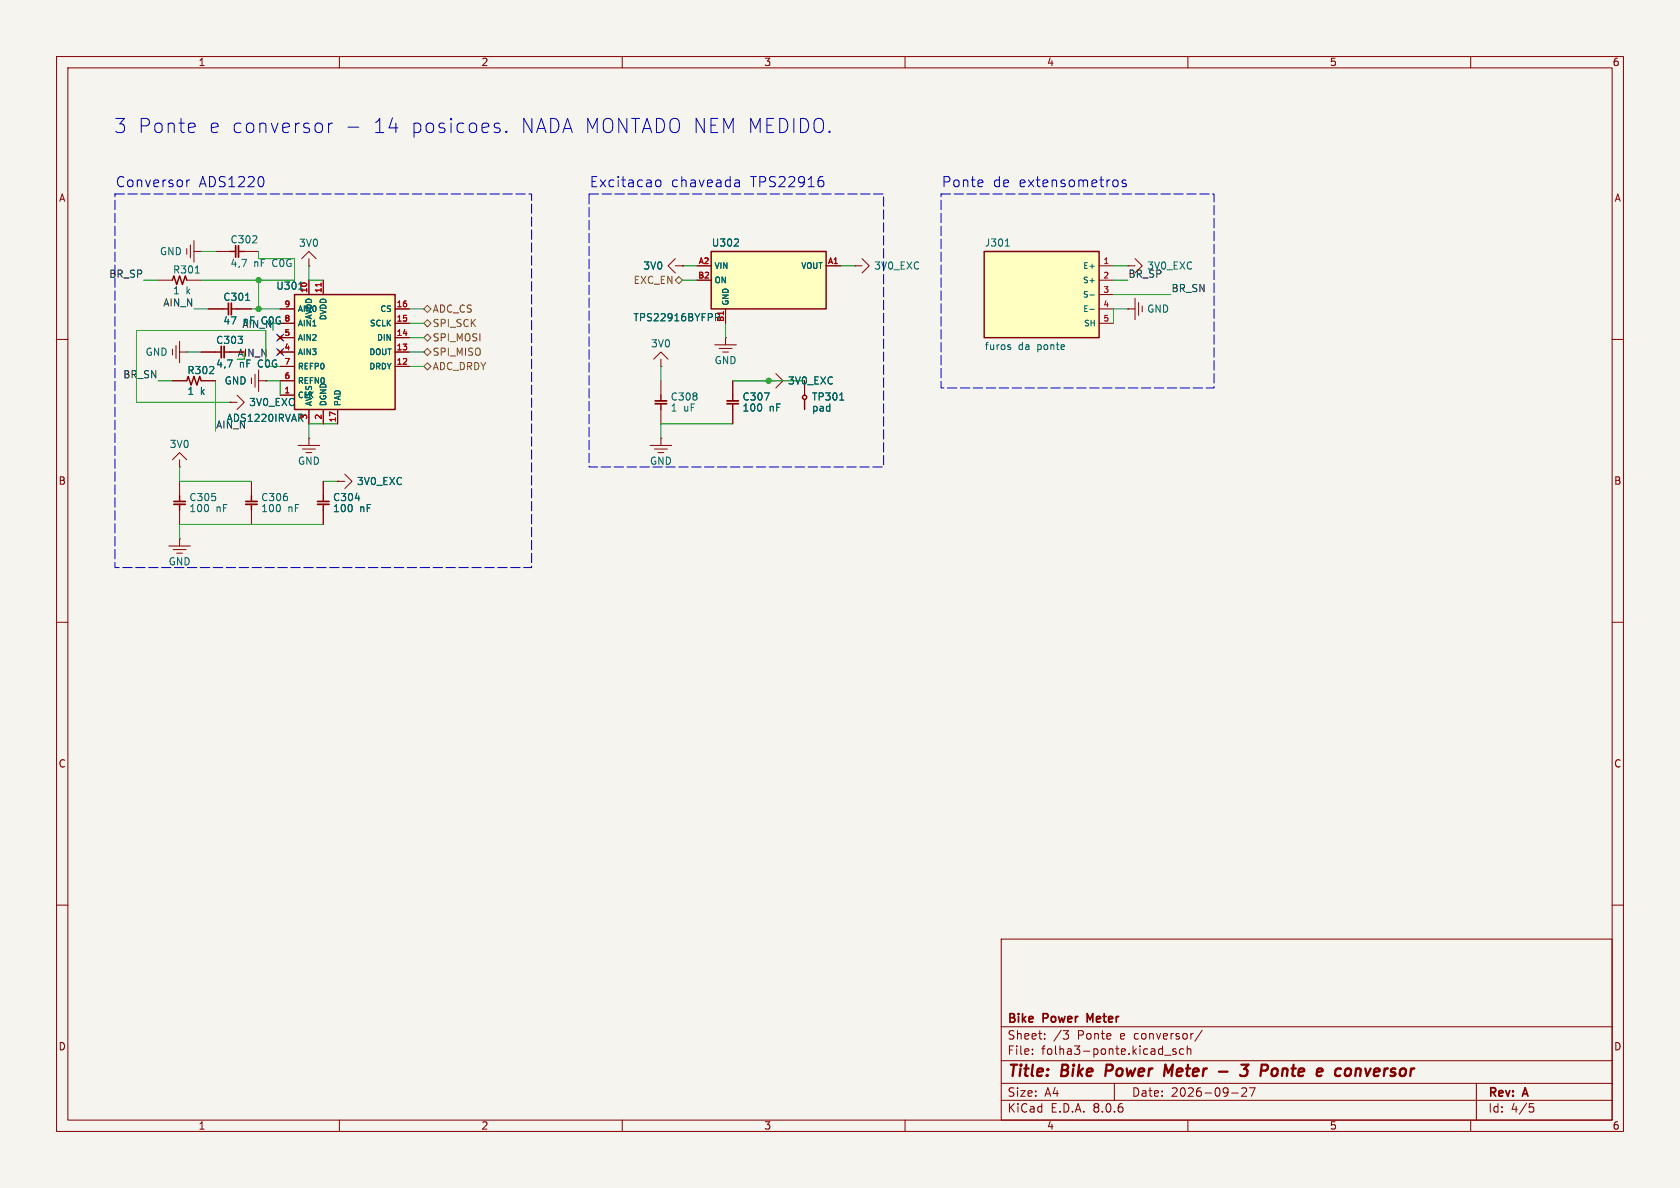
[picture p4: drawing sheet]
<svg xmlns="http://www.w3.org/2000/svg" width="297mm" height="210mm" viewBox="0 0 297 210" stroke-linecap="round" stroke-linejoin="round" font-family="sans-serif">
<path d="M0 0h297v210h-297z" fill="#f5f4ef" stroke="#f5f4ef" stroke-width=".18"/>
<g fill="none" stroke="#840000" stroke-width=".18">
<path d="M10 10h277v190h-277zM12 12h273v186h-273zM60 10v2M110 10v2M160 10v2M210 10v2M260 10v2M10 60h2M27.9 49.5h2.6M33 49.5h2.6M33 43.9v1.1M33.7 43.3v2.3"/>
<path d="M34.3 42.5v3.9M34.3 44.5h1.3M35.6 44.5h.1M36.8 54.6h2.6M41.9 54.6h2.5M119.4 45.7l-1.3 1.3 1.3 1.3M119.4 47h1.2M120.6 47h.1M128.3 59.7h.1M128.3 59.7v1.3M199.4 54.6h.1M199.4 47h.1"/>
<path d="M199.4 54.6h1.3M199.4 47h1.3M200.7 45.7l1.2 1.3-1.2 1.3M200.7 52.7v3.8M201.3 53.5v2.3M201.9 54.1v1M285 60h2M52.7 78.7h3.8M53.5 79.4h2.3M54.6 77.5h.1M54.6 77.5v1.2M114.9 78.7h3.8"/>
<path d="M115.7 79.4h2.3M116.8 77.5h.1M116.8 67.3v2.6M116.8 72.4v2.5M116.8 77.5v1.2M126.4 61h3.8M127.1 61.6h2.3M127.8 62.2h1M142.2 67.3v2.6M54.1 80h1M116.3 80h1M10 110h2"/>
<path d="M285 110h2M10 160h2M285 160h2M177 166h108v32h-108zM60 198v2M110 198v2M160 198v2M177 194.5h108M177 191.5h108M177 187.5h108M177 181.5h108M182.5 186.3v.1"/>
<path d="M182.5 185.5v.1M184.7 183.6v.1M184.7 182.8v.1M188 182.2h.9l-.5 .6M188.6 182.8l.3 .3v.3l-.3 .3M197 191.5v3M205.9 186.5h1.1M207.9 185.5l-.4-.1-.2 .2 .1 .2 .5 .2v.3h-.6M209.2 185.5l-.4-.1-.3 .3v.4l.2 .2h.5M209.9 185.5l.2-.1 .4 .1v.9M209.9 184.9v1.5M210 198v2"/>
<path d="M212.5 182.1l-1.3 2M217.7 193.2h1.2M219.5 192.4l.6-.1 .2 .1 .1 .3-.9 1.1h.9M220.9 192.3h1l-.7 1.5M260 198v2M261 191.5v6.5M270.4 195.1h.7M270.5 195.7h.4l.3 .3-.2 .5-.5 .1"/>
</g>
<path d="M195.6 188.2l-.2 2M207.4 188.2l-.9 1.4-.5-1.4-.2 2M215.5 189.4h1.5M219.5 188.2h1.2l-.8 .8h.3l.3 .2v.6l-.4 .4h-.6M225.3 188.9h.3l.2 .2v.7a.62 .62 0 0 1-.7 .4M237.1 189a.66 .66 0 0 0-1 .3l-.1 .5 .2 .3 .1 .1 .6-.1M240 188.9l.5 .1 .1 .2-.2 1" fill="none" stroke="#840000" stroke-width=".4"/>
<path d="M192.7 180.3l-.5-1.1v1.5" fill="none" stroke="#840000" stroke-width=".3"/>
<g fill="none" stroke="#840000" stroke-width=".25">
<path d="M30.5 49.5l.2-.7 .5 1.5 .5-1.5 .6 1.5 .5-1.5 .2 .7M39.4 54.6h1M40.9 54.6h1M116.8 69.9v1M116.8 71.4v1M142.2 70.6v1.8"/>
<circle cx="142.2" cy="70.2" r=".38"/>
</g>
<path d="M40.4 53.6v2M40.9 53.6v2M115.8 70.9h2.1M115.8 71.4h2.1" fill="none" stroke="#840000" stroke-width=".31"/>
<path d="M34.5 48.3h.7M43.4 53.1h.7M148.4 70.7h.8" fill="none" stroke="#006464" stroke-width=".18"/>
<path d="M125.7 44.5h20.3v10.1h-20.3z" fill="#ffffc2"/>
<path d="M40.6 44.5h1.1M42.2 44.5h1M125.7 44.5h20.3v10.1h-20.3zM38.1 62.2h1M39.6 62.2h1M129.5 69.9v1M129.5 71.4v1" fill="none" stroke="#840000" stroke-width=".25"/>
<g fill="none" stroke="#840000" stroke-width=".18">
<path d="M38.1 44.5h2.5M43.2 44.5h2.5M123.2 47h2.5M123.2 49.5h2.5M128.3 54.6v2.6M146 47h2.6M151.1 47h.1M151.1 47h1.3M152.4 45.7l1.3 1.3-1.3 1.3M30.5 61.7v1M31.1 61.1v2.3M31.7 60.3v3.8"/>
<path d="M31.7 62.2h1.3M33 62.2h.1M35.6 62.2h2.5M40.6 62.2h2.6M44.4 66.8v1M45.1 66.2v2.3M45.7 65.4v3.8M45.7 67.3h1.3M47 67.3h.1M129.5 67.3v2.6M129.5 72.4v2.5M59.7 85.1h.1"/>
<path d="M59.7 85.1h1.3M61 83.8l1.2 1.3-1.2 1.3"/>
</g>
<path d="M126.5 55.4h.5M126.5 56.1h.5M129.8 43.5h.8M130.5 42.4v.4M135.1 69.5h.9l-.6 1.2" fill="none" stroke="#006464" stroke-width=".18"/>
<path d="M41.7 43.4v2.1M42.2 43.4v2.1M39.1 61.2v2M39.6 61.2v2M128.5 70.9h2.1M128.5 71.4h2.1" fill="none" stroke="#840000" stroke-width=".31"/>
<path d="M174 44.5h20.3v15.2h-20.3z" fill="#ffffc2"/>
<path d="M174 44.5h20.3v15.2h-20.3z" fill="none" stroke="#840000" stroke-width=".25"/>
<path d="M53.3 45.7l1.3-1.2 1.3 1.2M54.6 47h.1M54.6 45.7v1.3M194.3 47h2.5M194.3 49.5h2.5M194.3 52.1h2.5M194.3 54.6h2.5M194.3 57.2h2.5" fill="none" stroke="#840000" stroke-width=".18"/>
<path d="M177.7 43.5h.8M192.7 52.1h.8M192.7 54.7h.8M178.3 61.4h.3l.1 .2-.2 .2h-.2M178.3 60.9l.3 .1" fill="none" stroke="#006464" stroke-width=".18"/>
<path d="M52.1 52.1h17.7v20.3h-17.7z" fill="#ffffc2"/>
<path d="M52.1 52.1h17.7v20.3h-17.7zM33 67.3l.3-.8 .5 1.6 .5-1.6 .5 1.6 .5-1.6 .3 .8M31.7 87.6v1M31.7 89.2v1M44.4 87.6v1M44.4 89.2v1M57.1 87.6v1M57.1 89.2v1" fill="none" stroke="#840000" stroke-width=".25"/>
<g fill="none" stroke="#840000" stroke-width=".18">
<path d="M36.8 54.6h2.6M41.9 54.6h2.5M49.1 59.3l.8 .8M49.5 59.7h2.6M49.5 57.2h2.6M49.5 54.6h2.6M49.9 59.3l-.8 .8M54.6 49.5v2.6M57.1 49.5v2.6M69.8 59.7h2.6M69.8 57.2h2.6M69.8 54.6h2.6"/>
<path d="M120.6 47h.1M123.2 47h2.5M123.2 49.5h2.5M128.3 54.6v2.6M146 47h2.6M30.5 67.3h2.5M35.6 62.2h2.5M35.6 67.3h2.5M40.6 71.1h.1M40.6 62.2h2.6M40.6 71.1h1.3M41.9 69.9l1.3 1.2-1.3 1.3"/>
<path d="M47 67.3h.1M49.1 61.8l.8 .8M49.5 69.9h2.6M49.5 64.8h2.6M49.5 62.2h2.6M49.5 67.3h2.6M49.9 61.8l-.8 .8M54.6 72.4v2.5M57.1 72.4v2.5M59.7 72.4v2.5M69.8 64.8h2.6M69.8 62.2h2.6"/>
<path d="M115.6 63.5l1.2-1.3 1.3 1.3M116.8 64.8h.1M116.8 63.5v1.3M129.5 67.3v2.6M129.5 72.4v2.5M135.9 67.3h.1M135.9 67.3h1.3M137.2 66l1.2 1.3-1.2 1.3M142.2 67.3v2.6M29.8 96.5h3.9M30.5 81.3l1.2-1.3 1.3 1.3M30.6 97.2h2.3"/>
<path d="M31.2 97.8h1.1M31.7 95.3h.1M31.7 82.6h.1M31.7 81.3v1.3M31.7 85.1v2.5M31.7 90.2v2.5M31.7 95.3v1.2M44.4 85.1v2.5M44.4 90.2v2.5M57.1 85.1v2.5M57.1 90.2v2.5M59.7 85.1h.1"/>
</g>
<path d="M56.8 50v.6" fill="none" stroke="#a90000" stroke-width=".18"/>
<path d="M43.4 53.1h.7M52.8 51.1h.8M126.5 55.4h.5M126.5 56.1h.5M129.8 43.5h.8M130.5 42.4v.4M135.1 69.5h.9l-.6 1.2M148.4 70.7h.8M62.8 88.1h.8" fill="none" stroke="#006464" stroke-width=".18"/>
<path d="M30.7 88.6h2.1M30.7 89.2h2.1M43.4 88.6h2.1M43.4 89.2h2.1M56.1 88.6h2.1M56.1 89.2h2.1" fill="none" stroke="#840000" stroke-width=".31"/>
<path d="M74.9 57.2l.7-.7 .6 .7-.6 .6zM74.9 59.7l.7-.6 .6 .6-.6 .6zM75.6 54l.6 .6-.6 .6-.7-.6zM119.4 49.5l.6-.6 .6 .6-.6 .7zM74.9 62.2l.7-.6 .6 .6-.6 .7zM74.9 64.8l.7-.7 .6 .7-.6 .6z" fill="none" stroke="#725600" stroke-width=".18"/>
<g fill="none" stroke="#0000c2" stroke-width=".18">
<path d="M33 31.8v1.2M33.5 31.8l-.3 .1-.2 .3M34.4 21.9l.1 .5-1.2 .2M46.6 31.6v1.1M58.1 21.8v1.6M58.8 21.8a.64 .64 0 0 0-.7 .4M61.5 22.5h1.9M87.7 21.8l.6 .1M87.7 22.6l.6 .1 .1 .4-.3 .3h-.5M89.5 23.2l.1 .1-.1 .1M89.5 23.2l-.1 .1 .1 .1M89.5 23.2v.2"/>
<path d="M116 32a.49 .49 0 0 1 .5-.2 .49 .49 0 0 1 .3 .4v.5a.49 .49 0 0 1-.4 .3 .49 .49 0 0 1-.5-.3zM130.1 31.8h.4l.2 .3v.9M130.7 32.9l-.6 .1M130.7 32.2l-.6 .1M145 31.9h.3l.3 .3v.6l-.3 .2h-.3M145.1 31.2h.4M173.7 31.9l.1 .3-.9 .2M197.3 31.8l.4 .4v.5l-.4 .3M199 31.9l-.4-.1-.2 .3v.2l.6 .2v.4h-.6"/>
</g>
<path d="M20.3 34.3h73.7v66h-73.7zM104.1 34.3h52.1v48.3h-52.1zM166.4 34.3h48.2v34.3h-48.2z" fill="none" stroke="#0000c2" stroke-width=".18" stroke-dasharray="1.7 .6"/>
<g fill="none" stroke="#009600" stroke-width=".18">
<path d="M25.4 49.5h2.5M34.3 54.6h2.5M35.6 44.5h2.5M44.4 54.6h5.1M45.7 44.5v1.2h6.4v3.8h-16.5M45.7 49.5v5.1M48.3 57.2v1.2M54.6 47v2.5h2.5M72.4 54.6h2.5M72.4 59.7h2.5M72.4 57.2h2.5M120.6 49.5h2.6"/>
<path d="M120.6 47h2.6M128.3 57.2v2.5M148.6 47h2.5M196.8 49.5h2.6M196.8 52.1h10.2M196.8 47h2.6M199.4 54.6h-2.6v2.6M27.9 67.3h2.6M33 62.2h2.6M38.1 67.3v8.9M47 67.3h2.5v2.6M47 64.8v-6.4h-22.9v12.7h16.5"/>
<path d="M59.7 74.9h-5.1v2.6M72.4 64.8h2.5M72.4 62.2h2.5M116.8 64.8v2.5M129.5 67.3h12.7M129.5 74.9h-12.7v2.6M135.9 67.3h.1M31.7 82.6v2.5h12.7M57.1 92.7h-25.4v2.6M57.1 85.1h2.6"/>
</g>
<path d="M48.9 59.1l1.2 1.2M50.1 59.1l-1.2 1.2M48.9 61.6l1.2 1.2M50.1 61.6l-1.2 1.2" fill="none" stroke="#000084" stroke-width=".18"/>
<g fill="#009600" stroke="#009600" stroke-width=".18">
<circle cx="135.9" cy="67.3" r=".46"/>
<circle cx="45.7" cy="54.6" r=".46"/>
<circle cx="45.7" cy="49.5" r=".46"/>
</g>
<g font-size="3.5" fill="#0000c2">
<text x="20" y="23.8">3 Ponte</text>
<text x="36.7" y="23.8">e conversor</text>
<text x="65.6" y="23.8">14</text>
<text x="72.2" y="23.8">posicoes.</text>
<text x="91.6" y="23.8">NADA MONTADO NEM MEDIDO.</text>
</g>
<g font-size="2.8" fill="#840000">
<text x="178" y="190.9">Title:</text>
<text x="187.7" y="190.9">Bike</text>
<text x="196.3" y="190.9">Power</text>
<text x="207.4" y="190.9">Meter</text>
<text x="217.9" y="190.9">-</text>
<text x="222.7" y="190.9">3</text>
<text x="226.9" y="190.9">Ponte</text>
<text x="237.7" y="190.9">e</text>
<text x="241.7" y="190.9">conversor</text>
</g>
<g font-size="2.5" fill="#0000c2">
<text x="20.3" y="33.2">Conversor</text>
<text x="35.1" y="33.2">ADS1220</text>
<text x="104.1" y="33.2">Excitacao</text>
<text x="118.6" y="33.2">chaveada</text>
<text x="132.6" y="33.2">TPS22916</text>
<text x="166.4" y="33.2">Ponte</text>
<text x="175.5" y="33.2">de</text>
<text x="180.1" y="33.2">extensometros</text>
</g>
<g font-size="2.1" fill="#840000">
<text x="178" y="184">Sheet:</text>
<text x="178" y="181.2">Bike</text>
<text x="184.5" y="181.2">Power</text>
<text x="186.2" y="184">/3</text>
<text x="190.5" y="184">Ponte</text>
<text x="192.8" y="181.2">Meter</text>
<text x="198.2" y="184">e conversor/</text>
<text x="178" y="186.7">File:</text>
<text x="184.1" y="186.7">folha3-ponte.kicad_sch</text>
<text x="178" y="196.9">KiCad</text>
<text x="178" y="194.1">Size:</text>
<text x="184.7" y="194.1">A4</text>
<text x="185.7" y="196.9">E.D.A.</text>
<text x="193.3" y="196.9">8.0.6</text>
<text x="200" y="194.1">Date:</text>
<text x="207" y="194.1">2026-09-27</text>
<text x="263" y="194.3">Rev:</text>
<text x="263" y="196.9">Id:</text>
<text x="267.1" y="196.9">4/5</text>
<text x="269.4" y="194.3">A</text>
</g>
<g font-size="1.8" fill="#840000">
<text x="35" y="11.9">1</text>
<text x="85" y="11.9">2</text>
<text x="135" y="11.9">3</text>
<text x="185" y="11.9">4</text>
<text x="235" y="11.9">5</text>
<text x="285" y="11.9">6</text>
<text x="10.3" y="35.9">A</text>
<text x="285.3" y="35.9">A</text>
<text x="10.3" y="85.9">B</text>
<text x="285.3" y="85.9">B</text>
<text x="10.3" y="135.9">C</text>
<text x="285.3" y="135.9">C</text>
<text x="10.3" y="185.9">D</text>
<text x="285.3" y="185.9">D</text>
<text x="35" y="199.9">1</text>
<text x="85" y="199.9">2</text>
<text x="135" y="199.9">3</text>
<text x="185" y="199.9">4</text>
<text x="235" y="199.9">5</text>
<text x="285" y="199.9">6</text>
</g>
<g font-size="1.8" fill="#006464">
<text x="28.2" y="45.3">GND</text>
<text x="40.6" y="43.2">C302</text>
<text x="40.6" y="47.4">4,7</text>
<text x="44.8" y="47.4">nF</text>
<text x="48.3" y="47.4">C0G</text>
<text x="52.8" y="43.8">3V0</text>
<text x="113.6" y="47.9">3V0</text>
<text x="125.7" y="43.8">U302</text>
<text x="154.4" y="47.9">3V0_EXC</text>
<text x="174" y="43.8">J301</text>
<text x="202.7" y="47.9">3V0_EXC</text>
<text x="30.5" y="48.6">R301</text>
<text x="30.5" y="52.2">1</text>
<text x="32.9" y="52.2">k</text>
<text x="39.4" y="53.4">C301</text>
<text x="48.7" y="51.4">U301</text>
<text x="39.4" y="57.6">47</text>
<text x="43" y="57.6">nF</text>
<text x="46.4" y="57.6">C0G</text>
<text x="111.9" y="57">TPS22916BYFPR</text>
<text x="202.7" y="55.5">GND</text>
<text x="25.6" y="63.1">GND</text>
<text x="38.1" y="61">C303</text>
<text x="38.1" y="65.2">4,7</text>
<text x="42.3" y="65.2">nF</text>
<text x="45.7" y="65.2">C0G</text>
<text x="115" y="61.6">3V0</text>
<text x="126.2" y="64.6">GND</text>
<text x="174" y="62.1">furos</text>
<text x="180" y="62.1">da</text>
<text x="183.5" y="62.1">ponte</text>
<text x="33" y="66.3">R302</text>
<text x="33" y="70">1</text>
<text x="35.4" y="70">k</text>
<text x="39.6" y="68.2">GND</text>
<text x="43.9" y="72">3V0_EXC</text>
<text x="118.5" y="71">C308</text>
<text x="131.2" y="71">C307</text>
<text x="139.2" y="68.2">3V0_EXC</text>
<text x="143.4" y="71">TP301</text>
<text x="38.1" y="75.9">AIN_N</text>
<text x="40" y="74.8">ADS1220IRVAR</text>
<text x="118.5" y="73">1</text>
<text x="120.8" y="73">uF</text>
<text x="131.2" y="73">100</text>
<text x="136" y="73">nF</text>
<text x="143.4" y="73">pad</text>
<text x="29.9" y="79.4">3V0</text>
<text x="52.6" y="82.4">GND</text>
<text x="114.8" y="82.4">GND</text>
<text x="33.4" y="88.8">C305</text>
<text x="46.1" y="88.8">C306</text>
<text x="58.8" y="88.8">C304</text>
<text x="63" y="86">3V0_EXC</text>
<text x="33.4" y="90.7">100</text>
<text x="38.2" y="90.7">nF</text>
<text x="46.1" y="90.7">100</text>
<text x="50.9" y="90.7">nF</text>
<text x="58.8" y="90.7">100</text>
<text x="63.6" y="90.7">nF</text>
<text x="29.7" y="100.1">GND</text>
</g>
<g font-size="1.8" fill="#0f0f0f">
<text x="19.2" y="49.2">BR_SP</text>
<text x="199.4" y="49.2">BR_SP</text>
<text x="207" y="51.7">BR_SN</text>
<text x="28.8" y="54.3">AIN_N</text>
<text x="21.7" y="67">BR_SN</text>
</g>
<g font-size="1.8" fill="#725600">
<text x="111.9" y="50.4">EXC_EN</text>
<text x="76.4" y="58">SPI_SCK</text>
<text x="76.4" y="55.5">ADC_CS</text>
<text x="76.4" y="63.1">SPI_MISO</text>
<text x="76.4" y="60.6">SPI_MOSI</text>
<text x="76.4" y="65.6">ADC_DRDY</text>
</g>
<text font-size="1.8" fill="#009600" x="41.9" y="63.2">AIN_N</text>
<g font-size="1.4" fill="#a90000">
<text x="123.4" y="46.7">A2</text>
<text x="146.3" y="46.7">A1</text>
<text x="195" y="46.7">1</text>
<text x="54.4" y="51.9" transform="rotate(-90 54.4 51.9)">10</text>
<text x="56.9" y="51.9" transform="rotate(-90 56.9 51.9)">11</text>
<text x="123.3" y="49.3">B2</text>
<text x="195" y="49.3">2</text>
<text x="195" y="51.8">3</text>
<text x="50.2" y="59.4">5</text>
<text x="50.2" y="56.9">8</text>
<text x="50.2" y="54.4">9</text>
<text x="70" y="59.4">14</text>
<text x="70" y="56.9">15</text>
<text x="70" y="54.4">16</text>
<text x="128" y="57" transform="rotate(-90 128 57)">B1</text>
<text x="195" y="54.4">4</text>
<text x="195" y="56.9">5</text>
<text x="50.2" y="62">4</text>
<text x="50.2" y="64.5">7</text>
<text x="70" y="64.5">12</text>
<text x="70" y="62">13</text>
<text x="50.2" y="69.6">1</text>
<text x="50.2" y="67.1">6</text>
<text x="54.4" y="74.3" transform="rotate(-90 54.4 74.3)">3</text>
<text x="56.9" y="74.3" transform="rotate(-90 56.9 74.3)">2</text>
<text x="59.4" y="74.8" transform="rotate(-90 59.4 74.8)">17</text>
</g>
<g font-size="1.4" fill="#006464">
<text x="126.2" y="47.7">VIN</text>
<text x="141.5" y="47.7">VOUT</text>
<text x="191.4" y="47.7">E+</text>
<text x="126.2" y="50.3">ON</text>
<text x="191.3" y="50.3">S+</text>
<text x="191.3" y="52.8">S-</text>
<text x="52.6" y="57.9">AIN1</text>
<text x="52.6" y="55.3">AIN0</text>
<text x="55.3" y="56.6" transform="rotate(-90 55.3 56.6)">AVDD</text>
<text x="57.9" y="56.8" transform="rotate(-90 57.9 56.8)">DVDD</text>
<text x="65.3" y="57.9">SCLK</text>
<text x="67.1" y="55.3">CS</text>
<text x="129" y="54.1" transform="rotate(-90 129 54.1)">GND</text>
<text x="191.4" y="55.3">E-</text>
<text x="191.5" y="57.9">SH</text>
<text x="52.6" y="63">AIN3</text>
<text x="52.6" y="60.4">AIN2</text>
<text x="52.6" y="65.5">REFP0</text>
<text x="65.2" y="65.5">DRDY</text>
<text x="65.2" y="63">DOUT</text>
<text x="66.5" y="60.4">DIN</text>
<text x="52.6" y="70.6">CLK</text>
<text x="52.6" y="68">REFN0</text>
<text x="55.3" y="71.9" transform="rotate(-90 55.3 71.9)">AVSS</text>
<text x="57.9" y="71.9" transform="rotate(-90 57.9 71.9)">DGND</text>
<text x="60.4" y="71.9" transform="rotate(-90 60.4 71.9)">PAD</text>
</g>
</svg>
